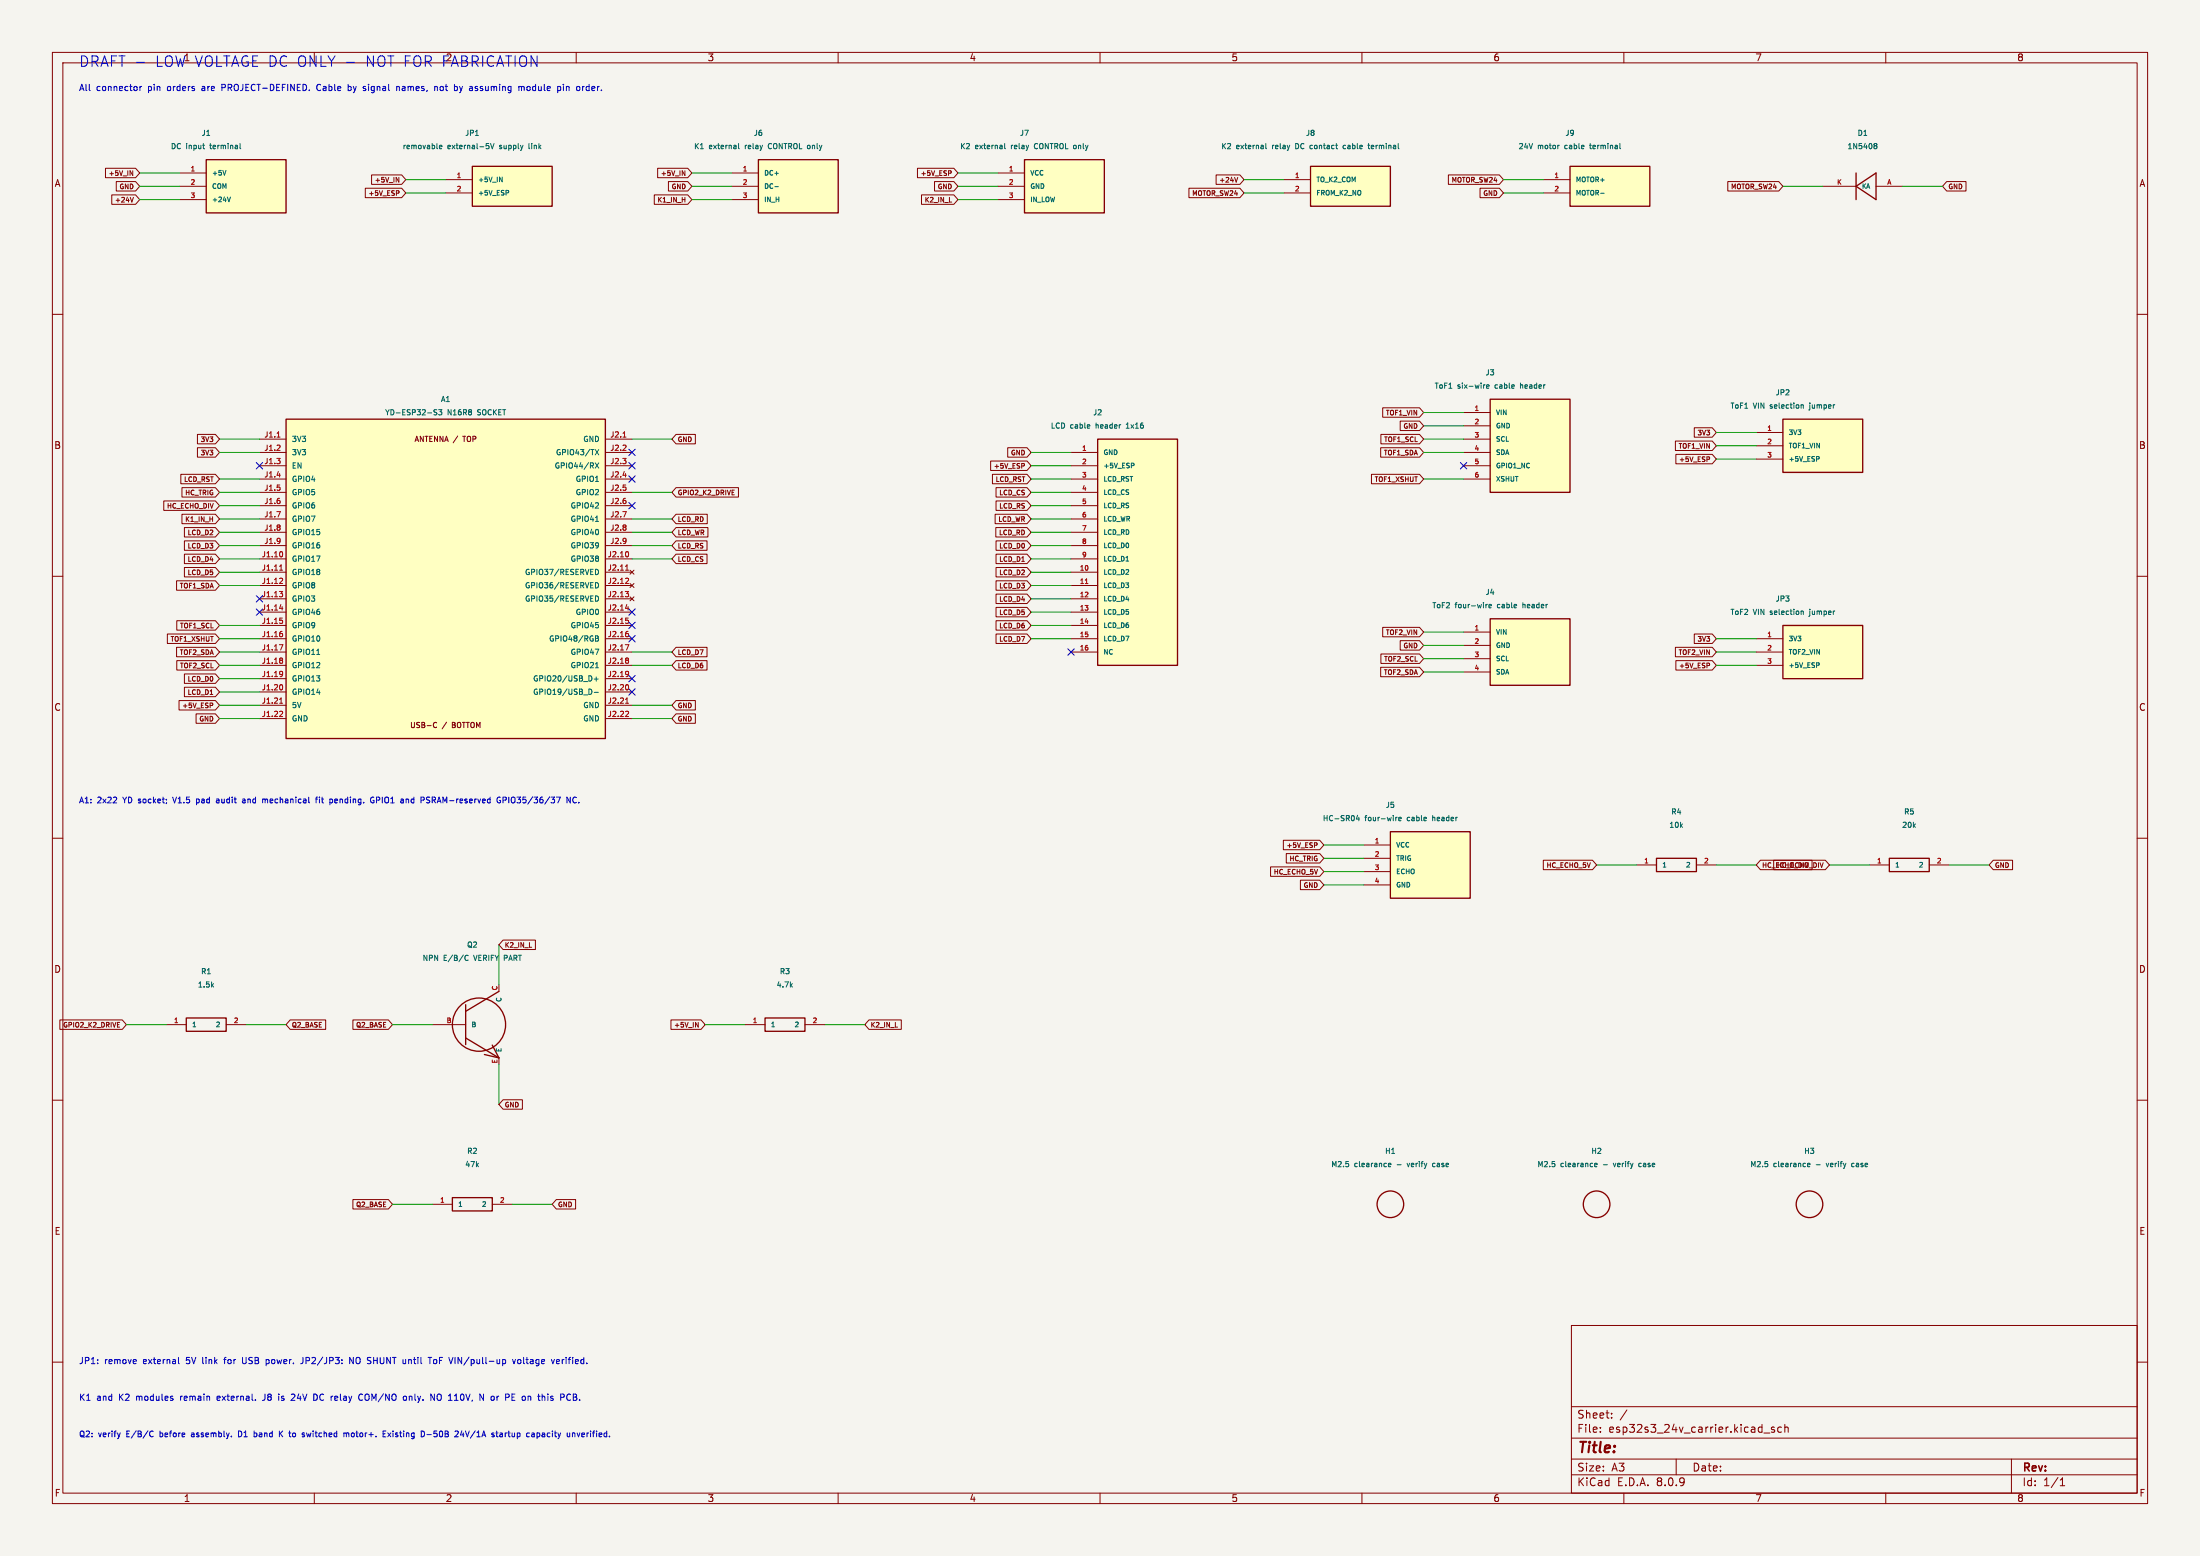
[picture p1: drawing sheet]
<svg xmlns="http://www.w3.org/2000/svg" width="420mm" height="297mm" viewBox="0 0 420 297" stroke-linecap="round" stroke-linejoin="round" font-family="sans-serif">
<path d="M0 0h420v297h-420z" fill="#f5f4ef" stroke="#f5f4ef" stroke-width=".19"/>
<g fill="none" stroke="#840000" stroke-width=".19">
<path d="M10 10h400v277h-400zM12 12h396v273h-396zM110 10v2M160 10v2M210 10v2M260 10v2M310 10v2M360 10v2M10 60h2M408 60h2M10 110h2M408 110h2"/>
<path d="M10 160h2M408 160h2M10 210h2M408 210h2M300 253h108v32h-108zM10 260h2M300 278.5h108M300 274.5h108M300 268.5h108M305.5 273.2v.2M305.5 272.5v.1M307.7 270.5v.2"/>
<path d="M307.7 269.8v.1M310.6 269.1l-1.3 1.9M320 278.5v3M336.7 273.5h1.2M338.7 272.5l-.3-.1-.2 .2v.2l.5 .2v.3h-.5M340.1 272.5l-.4-.1-.3 .3 .1 .6h.6M340.7 272.5l.2-.1 .4 .1 .1 .9M340.7 271.9v1.5M384 278.5v6.5M408 260h2M60 285v2M110 285v2"/>
<path d="M160 285v2M210 285v2M260 285v2M300 281.5h108M310 285v2M360 285v2M393.3 283.6h.9M393.3 282.5l.4-.4v1.5"/>
</g>
<path d="M39.4 30.5h15.2v10.1h-15.2z" fill="#ffffc2"/>
<g fill="none" stroke="#840000" stroke-width=".25">
<path d="M39.4 30.5h15.2v10.1h-15.2zM354.3 33v5.1M354.3 35.6l3.8-2.6v5.1zM35.6 194.3h7.6v2.6h-7.6zM88.9 191.8v7.6M88.9 198.1l6.3 3.8M94 199.5l1.2 2.4M95.2 189.2l-6.3 3.8M92.5 201.3l2.7 .6M86.4 228.6h7.6v2.5h-7.6z"/>
<circle cx="91.4" cy="195.6" r="5.1"/>
</g>
<path d="M34.3 33h5.1M34.3 35.6h5.1M34.3 38.1h5.1M348 35.6h6.3M358.1 35.6h5.1M31.7 195.6h3.9M43.2 195.6h3.8M82.5 195.6h6.4M95.2 201.9v1.3M82.5 229.9h3.9M94 229.9h3.8" fill="none" stroke="#840000" stroke-width=".19"/>
<g fill="none" stroke="#006464" stroke-width=".19">
<path d="M38.7 27.7h.4M39 28.4h.1M43.1 32.5l-.3 .9M44 37.6l-.3 .9M45.8 27.4v.9l.2 .1M357.8 27.8h.1M357.8 27.4l.5 .1v.1l-.2 .2M357.9 27.8h.2M357.9 27.8l-.1 .1M358.1 27.8l.2 .2v.3h-.5M40.5 188l.3 .4M40.8 187.7l-.4 .4"/>
<path d="M88.7 182.9l.2 .4 .5-.1M89.4 182.4h-.5l-.2 .4"/>
</g>
<path d="M299.7 31.8h15.3v7.6h-15.3z" fill="#ffffc2"/>
<path d="M299.7 31.8h15.3v7.6h-15.3z" fill="none" stroke="#840000" stroke-width=".25"/>
<path d="M294.6 34.3h5.1M294.6 36.8h5.1" fill="none" stroke="#840000" stroke-width=".19"/>
<path d="M297.6 27.7h.1M303.4 27.7h.4M305.6 36.9h.6M309.3 28.3l.1 .1" fill="none" stroke="#006464" stroke-width=".19"/>
<path d="M340.4 119.4h15.2v10.1h-15.2z" fill="#ffffc2"/>
<path d="M340.4 119.4h15.2v10.1h-15.2z" fill="none" stroke="#840000" stroke-width=".25"/>
<path d="M335.3 121.9h5.1M335.3 124.5h5.1M335.3 127h5.1" fill="none" stroke="#840000" stroke-width=".19"/>
<path d="M344 116.6l.3 .2v.5M345.5 117.6h-.2M347.2 126.6v.3" fill="none" stroke="#006464" stroke-width=".19"/>
<path d="M340.4 80h15.2v10.2h-15.2z" fill="#ffffc2"/>
<path d="M340.4 80h15.2v10.2h-15.2z" fill="none" stroke="#840000" stroke-width=".25"/>
<path d="M335.3 82.6h5.1M335.3 85.1h5.1M335.3 87.6h5.1" fill="none" stroke="#840000" stroke-width=".19"/>
<path d="M344 77.3l.3 .1v.5M345.5 78.2l-.2 .1M347.2 87.2v.4" fill="none" stroke="#006464" stroke-width=".19"/>
<path d="M284.5 118.1h15.2v12.7h-15.2z" fill="#ffffc2"/>
<path d="M284.5 118.1h15.2v12.7h-15.2zM360.7 163.8h7.6v2.6h-7.6z" fill="none" stroke="#840000" stroke-width=".25"/>
<path d="M279.4 120.7h5.1M279.4 123.2h5.1M279.4 125.7h5.1M279.4 128.3h5.1M356.9 165.1h3.8M368.3 165.1h3.8" fill="none" stroke="#840000" stroke-width=".19"/>
<path d="M283.7 115.4v.6M284 115.4l-.3 .1M284.2 115.7l.5-.1v-.2h-.3l-.2 .1 .1 .5h.4M290.7 115v1M290.8 115.4l-.1 .1" fill="none" stroke="#006464" stroke-width=".19"/>
<path d="M90.2 31.8h15.2v7.6h-15.2z" fill="#ffffc2"/>
<path d="M90.2 31.8h15.2v7.6h-15.2z" fill="none" stroke="#840000" stroke-width=".25"/>
<path d="M85.1 34.3h5.1M85.1 36.8h5.1" fill="none" stroke="#840000" stroke-width=".19"/>
<path d="M83.9 28.1l.5-.1-.1-.2-.3-.1-.1 .2v.4h.4M90.8 25.9h.5M92.8 27.4h.5M92.9 27.8h.3l.2 .2-.1 .3-.4 .1M93.6 27.4l.4 1 .3-1M95.4 33.8l.5 .9v-.9M97 36.4v.4M101 27.4v.9" fill="none" stroke="#006464" stroke-width=".19"/>
<path d="M284.5 76.2h15.2v17.8h-15.2z" fill="#ffffc2"/>
<path d="M284.5 76.2h15.2v17.8h-15.2z" fill="none" stroke="#840000" stroke-width=".25"/>
<path d="M279.4 78.7h5.1M279.4 81.3h5.1M279.4 83.8h5.1M279.4 86.4h5.1M279.4 88.9h5.1M279.4 91.4h5.1" fill="none" stroke="#840000" stroke-width=".19"/>
<path d="M283.5 73.4l-.2 .1M283.8 73.8l.5-.1-.1-.2-.3-.1-.1 .2v.5h.4M290.3 73.1v1M290.3 73.5h.1" fill="none" stroke="#006464" stroke-width=".19"/>
<path d="M250.2 31.8h15.2v7.6h-15.2z" fill="#ffffc2"/>
<path d="M250.2 31.8h15.2v7.6h-15.2z" fill="none" stroke="#840000" stroke-width=".25"/>
<path d="M245.1 34.3h5.1M245.1 36.8h5.1" fill="none" stroke="#840000" stroke-width=".19"/>
<path d="M241.6 27.4v.9l.2 .1M247.6 27.4h-.2v1h.2M250.2 28.3l.3 .1M250.5 27.7l-.3 .1M256.9 27.8l-.3-.1-.2 .2 .1 .4h.4M261.1 27.7h.4M261.3 27.4v.9l.2 .1M262.1 27.7l-.3 .2v.4l.3 .1M262.3 28l-.5 .1" fill="none" stroke="#006464" stroke-width=".19"/>
<path d="M54.6 80h61v61h-61z" fill="#ffffc2"/>
<path d="M54.6 80h61v61h-61z" fill="none" stroke="#840000" stroke-width=".25"/>
<g fill="none" stroke="#840000" stroke-width=".19">
<path d="M49.5 83.8h5.1M49.5 86.4h5.1M49.5 88.9h5.1M49.5 91.4h5.1M49.5 94h5.1M49.5 96.5h5.1M49.5 99.1h5.1M115.6 83.8h5M115.6 86.4h5M115.6 88.9h5M115.6 91.4h5M115.6 94h5"/>
<path d="M115.6 96.5h5M115.6 99.1h5M49.5 106.7h5.1M49.5 109.2h5.1M49.5 111.8h5.1M49.5 114.3h5.1M49.5 116.8h5.1M49.5 119.4h5.1M49.5 101.6h5.1M49.5 104.1h5.1M115.6 106.7h5M115.6 109.2h5"/>
<path d="M115.6 111.8h5M115.6 114.3h5M115.6 116.8h5M115.6 119.4h5M115.6 101.6h5M115.6 104.1h5M120.3 108.8l.7 .8M120.3 111.4l.7 .7M120.3 113.9l.7 .8M121 108.8l-.7 .8M121 111.4l-.7 .7M121 113.9l-.7 .8"/>
<path d="M49.5 121.9h5.1M49.5 124.5h5.1M49.5 127h5.1M49.5 129.5h5.1M49.5 132.1h5.1M49.5 134.6h5.1M49.5 137.2h5.1M82.9 137.9l.5 .1M83.4 138.8h-.5M115.6 121.9h5M115.6 124.5h5M115.6 127h5"/>
<path d="M115.6 129.5h5M115.6 132.1h5M115.6 134.6h5M115.6 137.2h5"/>
</g>
<g fill="none" stroke="#a90000" stroke-width=".19">
<path d="M52.8 86h.7M52.8 87.5h.7l-.4 .4M52.8 97.7h.7l-.4 1M52.9 83.4h.6M52.9 90.7h.6M53.4 85.1v.3M53.4 88v.4M53.4 93.1v.4M53.4 95.6v.4M118.9 86h.6M118.9 87.5h.6l-.3 .4M118.9 97.7h.7l-.5 1"/>
<path d="M118.9 83.4h.6M118.9 90.7h.7M119.5 85.1v.3M119.5 88v.4M119.5 93.1v.4M119.5 95.6v.4M53.3 112.9h.7l-.4 .4M53.4 108.8h.6M53.4 116.1h.6M53.4 118h.5M53.4 100.3v.2M53.4 100.7v.4"/>
<path d="M53.4 102.8v.7M53.5 108.1l.2-.3v1M53.5 103.2l-.1 .1M53.5 110.4h.4l.1 .2-.7 .8h.7M53.5 118.4h.3l.2 .2-.1 .3-.4 .1M53.7 105.3a.64 .64 0 0 1 0 1M53.8 113.3l.2 .2v.2l-.2 .2M53.9 115.8v.7M119.4 112.9h.6l-.3 .4M119.4 108.8h.6M119.4 116.1h.6M119.5 118h.4"/>
<path d="M119.5 100.3v.2M119.5 100.7v.4M119.5 102.8v.7M119.5 108.1l.2-.3v1M119.5 103.2v.1M119.6 110.4h.3l.1 .2-.6 .8h.6M119.6 118.4h.2l.2 .2-.1 .3-.3 .1M119.8 105.3a.64 .64 0 0 1 0 1M119.8 113.3l.2 .2v.2l-.2 .2M119.9 115.8v.7M53.3 123.1h.7l-.4 1M53.4 134.2h.6"/>
<path d="M53.5 133.5l.2-.3v1M53.5 135.8h.4l.1 .2-.7 .8h.7M53.6 128.1l.4 .2-.1 .6-.2 .3M53.7 120.5h.2M53.7 130.7a.64 .64 0 0 1 0 1M53.8 120.9l.2 .2v.2l-.2 .2M53.8 125.6l.2 .2-.2 .2 .2 .4-.2 .2M54 128.6l-.4 .2M119.4 123.1h.6l-.4 1M119.4 134.2h.6M119.5 133.5l.2-.3v1M119.6 135.8h.3l.1 .2-.6 .8h.6"/>
<path d="M119.6 128.1l.4 .2-.1 .6-.2 .3M119.7 120.5h.2M119.8 130.7a.64 .64 0 0 1 0 1M119.8 120.9l.2 .2v.2l-.2 .2M119.8 125.6l.2 .2-.2 .2 .2 .4-.2 .2M120 128.6l-.4 .2"/>
</g>
<g fill="none" stroke="#006464" stroke-width=".19">
<path d="M83.4 78.2l-.5 .1a.42 .42 0 0 0 .5 .5l-.1 .3h-.5M83.7 78.2h.7l-.4 .4 .3 .1v.4h-.6M113.6 85.8l.7 1M113.6 88.3l.7 1.1M113.7 99.5h.6M114.3 85.8l-.7 1M114.3 88.3l-.7 1.1M113.7 108.7a.51 .51 0 0 1 .6 .5 .51 .51 0 0 1-.6 .5M113.7 111.2a.51 .51 0 0 1 .6 .5 .51 .51 0 0 1-.6 .5M113.7 113.7a.51 .51 0 0 1 .6 .6 .51 .51 0 0 1-.6 .5M60.5 124.9h.5M112.7 131.5a.55 .55 0 0 1 .3 .5 .55 .55 0 0 1-.3 .5"/>
<path d="M113.4 129.6h.8M113.4 132.2h.8M113.7 121.4l.5 .1v.2l-.2 .1M113.7 121.8h.3M113.7 127.5h.6M113.8 129.2v.8M114 121.8l.3 .2-.1 .3-.5 .1"/>
</g>
<path d="M195.6 30.5h15.2v10.1h-15.2z" fill="#ffffc2"/>
<path d="M195.6 30.5h15.2v10.1h-15.2z" fill="none" stroke="#840000" stroke-width=".25"/>
<path d="M190.5 33h5.1M190.5 35.6h5.1M190.5 38.1h5.1" fill="none" stroke="#840000" stroke-width=".19"/>
<path d="M191.8 27.4v.9l.1 .1M197.5 27.6v.6" fill="none" stroke="#006464" stroke-width=".19"/>
<path d="M144.8 30.5h15.2v10.1h-15.2z" fill="#ffffc2"/>
<path d="M144.8 30.5h15.2v10.1h-15.2z" fill="none" stroke="#840000" stroke-width=".25"/>
<path d="M139.7 33h5.1M139.7 35.6h5.1M139.7 38.1h5.1" fill="none" stroke="#840000" stroke-width=".19"/>
<path d="M141 27.4v.9l.1 .1M146.7 27.6v.6M147.9 35.6h.7" fill="none" stroke="#006464" stroke-width=".19"/>
<path d="M209.5 83.8h15.3v43.2h-15.3z" fill="#ffffc2"/>
<g fill="none" stroke="#840000" stroke-width=".25">
<path d="M209.5 83.8h15.3v43.2h-15.3z"/>
<circle cx="304.8" cy="229.9" r="2.54"/>
<circle cx="345.4" cy="229.9" r="2.54"/>
</g>
<g fill="none" stroke="#840000" stroke-width=".19">
<path d="M204.5 86.4h5M204.5 88.9h5M204.5 91.4h5M204.5 94h5M204.5 96.5h5M204.5 99.1h5M204.5 109.2h5M204.5 111.8h5M204.5 114.3h5M204.5 116.8h5M204.5 119.4h5M204.5 101.6h5"/>
<path d="M204.5 104.1h5M204.5 106.7h5M204.5 121.9h5M204.5 124.5h5"/>
</g>
<path d="M207.2 111.4h.5" fill="none" stroke="#a90000" stroke-width=".19"/>
<path d="M215 81.7h.6M215.2 80.9l-.2 .1M216.4 88.5v.3M304.4 222.4l.5-.1-.1-.2-.2-.1-.2 .2 .1 .5h.3M308 222l.2 .7M313.2 222l-.4 .2 .1 .4 .3 .1M345.1 222.4l.4-.1v-.2l-.3-.1-.1 .2v.5h.4M348.6 222l.3 .7M353.9 222l-.4 .2v.4l.4 .1" fill="none" stroke="#006464" stroke-width=".19"/>
<path d="M265.4 158.8h15.3v12.7h-15.3z" fill="#ffffc2"/>
<g fill="none" stroke="#840000" stroke-width=".25">
<path d="M265.4 158.8h15.3v12.7h-15.3zM316.2 163.8h7.6v2.6h-7.6zM146 194.3h7.7v2.6h-7.7z"/>
<circle cx="265.4" cy="229.9" r="2.54"/>
</g>
<g fill="none" stroke="#840000" stroke-width=".19">
<path d="M20.1 32.1h5.8l.8 .9-.8 .9h-5.8zM21.3 37.2h4.6l.8 .9-.8 .9h-4.6zM22.2 34.7h3.7l.8 .9-.8 .9h-3.7zM24.8 32.6l.5 .9v-.9M24.9 37.7l.3 .9 .3-.9M69.7 35.9h7l.8 .9-.8 .9h-7zM70.9 33.4h5.8l.8 .9-.8 .9h-5.8zM75.6 33.9l.5 .9v-.9M76 36.4l.2 .2-.2 .3M124.9 37.2h6.4l.8 .9-.8 .9h-6.4zM125.5 32.1h5.8l.8 .9-.8 .9h-5.8zM127.6 34.7h3.7l.8 .9-.8 .9h-3.7z"/>
<path d="M130.2 32.6l.6 .9v-.9M175.1 32.1h7l.8 .9-.8 .9h-7zM175.9 37.2h6.2l.8 .9-.8 .9h-6.2zM178.4 34.7h3.7l.8 .9-.8 .9h-3.7zM181.3 38.6h.4M181.4 32.6l.2 .2-.2 .3M227 35.9h9.7l.8 .9-.8 .9h-9.7zM232.2 33.4h4.5l.8 .9-.8 .9h-4.5zM235.7 33.9l.3 .9 .3-.9M276.5 33.4h9.7l.8 .9-.8 .9h-9.7zM282.5 35.9h3.7l.8 .9-.8 .9h-3.7zM329.8 34.7h9.8l.8 .9-.8 .9h-9.8z"/>
<path d="M371.6 34.7h3.7v1.8h-3.7l-.8-.9zM264 77.8h7l.8 .9-.8 .9h-7zM31.3 95.6h9.8l.8 .9-.8 .9h-9.8zM34.5 90.5h6.6l.8 .9-.8 .9h-6.6zM34.7 98.2h6.4l.8 .9-.8 .9h-6.4zM34.7 93.1h6.4l.8 .9-.8 .9h-6.4zM37.7 85.5h3.4l.8 .9-.8 .9h-3.4zM37.7 82.9h3.4l.8 .9-.8 .9h-3.4zM129.1 98.2h5.9v1.8h-5.9l-.8-.9zM129.1 93.1h11.9v1.8h-11.9l-.8-.9zM129.1 82.9h3.6v1.8h-3.6l-.8-.9zM189.1 88h7l.7 .9-.7 .9h-7z"/>
<path d="M189.5 90.5h6.6l.7 .9-.7 .9h-6.6zM190 98.2h6.1l.7 .9-.7 .9h-6.1zM190.1 93.1h6l.7 .9-.7 .9h-6zM190.1 95.6h6l.7 .9-.7 .9h-6zM192.4 85.5h3.7l.7 .9-.7 .9h-3.7zM195.4 88.5l.2 .1-.2 .3M261.8 90.5h9.2l.8 .9-.8 .9h-9.2zM263.6 85.5h7.4l.8 .9-.8 .9h-7.4zM263.6 82.9h7.4l.8 .9-.8 .9h-7.4zM267.3 80.4h3.7l.8 .9-.8 .9h-3.7zM319.8 84.2h7.1l.8 .9-.8 .9h-7.1zM319.9 86.7h7l.8 .9-.8 .9h-7z"/>
<path d="M323.4 81.6h3.5l.8 1-.8 .9h-3.5zM326.2 87.2l.2 .2-.2 .3M33.7 110.9h7.4l.8 .9-.8 .9h-7.4zM33.7 118.5h7.4l.8 .9-.8 .9h-7.4zM35.2 108.3h5.9l.8 .9-.8 .9h-5.9zM35.2 105.8h5.9l.8 .9-.8 .9h-5.9zM35.2 103.2h5.9l.8 .9-.8 .9h-5.9zM35.2 100.7h5.9l.8 .9-.8 .9h-5.9zM129.1 105.8h5.9v1.8h-5.9l-.8-.9zM129.1 103.2h5.9v1.8h-5.9l-.8-.9zM129.1 100.7h6v1.8h-6l-.8-.9zM190.1 100.7h6l.7 .9-.7 .9h-6z"/>
<path d="M190.1 115.9h6l.7 .9-.7 .9h-6zM190.1 105.8h6l.7 .9-.7 .9h-6zM190.1 108.3h6l.7 .9-.7 .9h-6zM190.1 110.9h6l.7 .9-.7 .9h-6zM190.1 113.4h6l.7 .9-.7 .9h-6zM190.1 118.5h6l.7 .9-.7 .9h-6zM190.1 103.2h6l.7 .9-.7 .9h-6zM264 119.7h7l.8 1-.8 .9h-7zM31.9 121h9.2l.8 .9-.8 .9h-9.2zM33.7 123.6h7.4l.8 .9-.8 .9h-7.4zM33.7 126.1h7.4l.8 .9-.8 .9h-7.4zM34.2 133.7h6.9l.8 .9-.8 .9h-6.9z"/>
<path d="M35.2 128.6h5.9l.8 .9-.8 .9h-5.9zM35.2 131.2h5.9l.8 .9-.8 .9h-5.9zM37.4 136.3h3.7l.8 .9-.8 .9h-3.7zM40.5 134.2l.1 .2-.1 .3M129.1 136.3h3.6v1.8h-3.6l-.8-.9zM129.1 133.7h3.6v1.8h-3.6l-.8-.9zM129.1 126.1h5.9v1.8h-5.9l-.8-.9zM129.1 123.6h5.9v1.8h-5.9l-.8-.9zM190.1 121h6l.7 .9-.7 .9h-6zM263.6 127.4h7.4l.8 .9-.8 .9h-7.4zM263.6 124.8h7.4l.8 .9-.8 .9h-7.4zM267.3 122.3h3.7l.8 .9-.8 .9h-3.7z"/>
<path d="M319.8 123.6h7.1l.8 .9-.8 .9h-7.1zM319.9 126.1h7l.8 .9-.8 .9h-7zM323.4 121h3.5l.8 .9-.8 .9h-3.5zM326.2 126.6l.2 .1-.2 .3M96 179.4h6.2v1.8h-6.2l-.8-.9zM242.6 165.5h9.3l.8 .9-.8 .9h-9.3zM245 160.4h6.9l.8 .9-.8 .9h-6.9zM245.6 162.9h6.3l.8 .9-.8 .9h-6.3zM248.3 168h3.6l.8 .9-.8 .9h-3.6zM251.3 160.9l.1 .1-.1 .3M260.3 161.3h5.1M260.3 163.8h5.1"/>
<path d="M260.3 166.4h5.1M260.3 168.9h5.1M294.6 164.2h9.4l.8 .9-.8 .9h-9.4zM312.4 165.1h3.8M323.8 165.1h3.9M336.1 164.2h9.8v1.8h-9.8l-.8-.9zM338.6 164.2h9.9l.7 .9-.7 .9h-9.9zM345.4 165.7h.6M346.3 164.7a.45 .45 0 0 1 .5 .4 .45 .45 0 0 1-.5 .5zM347.2 164.7v.9M347.5 164.7l.3 .9 .3-.9M380.5 164.2h3.7v1.8h-3.7l-.8-.9z"/>
<path d="M11.4 194.7h11.9l.8 .9-.8 .9h-11.9zM22.4 196.1h.4M22.4 195.2h.4M55.4 194.7h6.8v1.8h-6.8l-.8-.9zM67.4 194.7h6.7l.8 .9-.8 .9h-6.7zM128.1 194.7h5.7l.8 .9-.8 .9h-5.7zM132.8 195.2l.5 .9v-.9M142.2 195.6h3.8M153.7 195.6h3.8M165.9 194.7h6.2v1.8h-6.2l-.8-.9zM96 209.9h3.7v1.8h-3.7l-.8-.9zM67.4 229h6.7l.8 .9-.8 .9h-6.7z"/>
<path d="M106.2 229h3.7v1.8h-3.7l-.8-.9z"/>
</g>
<path d="M259.2 155.6l-.3 .7h.6M259.4 156v.7M266.5 156v.7M266.7 156l-.2 .2M267 156.3l.5-.1v-.2h-.3l-.2 .1 .1 .5h.4M273.5 155.7v1M273.5 156v.1M151 188l.3 .4M151.3 187.7l-.4 .4M265 222.4l.5-.1v-.2l-.3-.1-.2 .2 .1 .5h.4M268.6 222l.3 .7M273.9 222l-.4 .2v.4l.4 .1" fill="none" stroke="#006464" stroke-width=".19"/>
<g fill="none" stroke="#0000c2" stroke-width=".19">
<path d="M26.1 11.9h1.5M26.7 16.5v.8M27 16.5l-.3 .2M38.6 16.9v.3M42.4 16.7h.4M42.8 16.1h-.4v1.2M61 16.1a.61 .61 0 0 0-.5 .6 .61 .61 0 0 0 .5 .6M66.5 16.6l.3-.1 .2 .2-.1 .5h-.4M66.5 16.1v1.2M75.7 16.6h.5v.7M75.7 16.5v.8M76.9 16.5l-.1 .1"/>
<path d="M76.9 16.8l-.1 .2 .1 .3M83.2 16.5l.3 .2v.6M84.4 16.5l-.4 .2 .1 .5 .3 .1M87.7 16.5l.3 .8M88 17.3l-.3 .4M88.3 16.5l-.3 .8M91 16.9l.2 .2-.2 .2M91 16.5l.2 .1M99.5 16.6l.1 .1M99.6 16.7l.1-.2 .3 .1 .1 .7M99.6 16.7v.6M101.1 16.6l-.3-.1-.2 .2 .1 .5h.4"/>
<path d="M107.6 16.1v.1M107.6 16.5v.8M108.1 16.6l.4-.1 .1 .2M108.1 16.5v.8M112.5 16.6l-.4-.1-.2 .2 .1 .5h.5M112.5 16.1v1.2M33 152.2l.3 1.1M37.5 152.5v1.1M37.5 152.6h.4M37.5 153.2h.4M41.3 152.6h.5v.7M41.3 153.2h.5"/>
<path d="M41.8 152.8l-.5 .1M46.3 152.6h.4l.1 .7M46.8 152.8l-.5 .2 .1 .3 .4-.1M50.6 152.7l.2-.2 .2 .1 .1 .7M60.2 152.5h.4M60.6 152.2l-.2 .1v1M61 152.2v.1M61 152.5v.8M61.4 152.5h.4M61.5 152.2v.9l.2 .2M63.9 152.9l.5-.1v-.2l-.3-.1-.2 .2 .1 .5h.4M71.2 152.8h.2v.3l-.2 .2"/>
<path d="M71.3 152.2h.1M71.9 152.7h.5l.1-.4-.6-.1v1.1M77.9 152.5l.1 .2v.6M78.6 152.6l-.1 .1 .1 .5M81.9 152.2h.1M82 152.8v.3M82.5 152.7h.4M82.9 152.2h-.4v1.1M95.3 152.8h.3v.3l-.3 .2M95.4 152.2h.1M96 152.7h.6v-.4l-.6-.1v1.1M97.1 152.2v1.1"/>
<path d="M108.9 152.2v1.1l-.7-1.1v1.1M110 152.3a.49 .49 0 0 0-.7 .4 .49 .49 0 0 0 .7 .4M110.5 153.1v.2M34.1 259.1v1l.1 .2M38.7 259.1l.1 1.1M42.7 259.5h.5M43 259.1l-.1 .2v1M46.3 259.1l.1 1.1h.5M51.2 259.5l.2 .2v.4l-.2 .2M57.8 259.1v1l-.4 .2M67.4 259.1v1.2l-.6-1.2v1.2M78.2 259.5l.3 .1"/>
<path d="M82.9 259.6l.3-.1 .2 .2v.4l-.2 .2-.4-.2zM87.4 259.1l.7 1.2M97.8 259.5l.3 .8 .3-.8M98.9 259.6l.3-.1 .2 .2v.4l-.2 .2-.4-.2zM100 259.1v1l.1 .2M106.4 259.5l.4 .1v.2l-.6 .1M107.3 259.5v.8M107.7 259.5l-.4 .2M28.8 273.2l.4 .1M29.2 274.1l-.4 .1M34.5 266.5v.8M34.5 266.6v.1"/>
<path d="M36.9 273.5l-.3 .1M36.9 273.8l-.4 .2 .1 .2 .3 .1M41.8 266.5l-.4 .2 .1 .5 .3 .1M42 266.8l-.6 .1M46 273.2h-.5v1.1l.5-.1M48.5 273.6l.3-.1 .2 .2-.1 .5h-.4M50.6 266.1l-.1 1-.4 .2M53.5 273.6l.5 .7M53.7 267.2l.4 .1M53.9 266.5l-.2 .2 .2 .2M54 273.2l-.7 .6M56.1 273.5l.2 .1"/>
<path d="M56.1 266.1l.2 .2-.1 .3-.6 .7h.7M56.3 274.2l-.2 .1M58.5 273.5l.2 .8 .2-.6 .3 .6M60.5 266.4v.6M65.8 273.5l.3 .2M66.1 273.7l.2-.2 .2 .1 .1 .7M66.1 273.7v.6M67.3 273.5l-.2 .2v.3l.2 .3M69.2 266.2h.1M69.2 267.2h.1M70.2 266.1a.4 .4 0 0 0-.5 .4v.4a.4 .4 0 0 0 .5 .4M73.1 274.3h.6"/>
<path d="M73.1 273.2h.6M73.1 273.7h.4M74 273.5l.6 .8M74.6 273.5l-.6 .8M75 273.2v.1M78.1 266.6h.5v.7M78.1 266.5v.8M81.5 273.8h.9M84.2 266.5a.4 .4 0 0 0-.4-.4 .4 .4 0 0 0-.4 .4v.4a.4 .4 0 0 0 .4 .4 .4 .4 0 0 0 .4-.4M88.2 273.1l-.3 .8h.7M88.4 273.5v.8M88.9 273.2l.3 1.1"/>
<path d="M94.1 266.5l-.4 .2 .1 .5 .3 .1M95.5 273.6h.4v.7M95.9 273.8l-.5 .2 .2 .3 .3-.1M102.5 273.6l.3-.1 .2 .2-.1 .5h-.4M102.5 273.5v1.1M102.6 266.5h.5M105.6 267v.2M106.8 260.2l-.4 .1M109.4 266.1l.6 .1 .1 .2-.3 .3M109.4 266.7h.4M109.8 266.7l.3 .2v.3l-.7 .1M110.2 273.5l.2 .8 .3-.8"/>
<path d="M110.6 267.2v.1M111.4 273.5l-.3 .2v.5l.3 .1M111.6 273.8l-.5 .1"/>
</g>
<g fill="none" stroke="#009600" stroke-width=".19">
<path d="M26.7 33h7.6M26.7 38.1h7.6M26.7 35.6h7.6M77.5 34.3h7.6M77.5 36.8h7.6M132.1 33h7.6M132.1 38.1h7.6M132.1 35.6h7.6M182.9 33h7.6M182.9 38.1h7.6M182.9 35.6h7.6M237.5 34.3h7.6"/>
<path d="M237.5 36.8h7.6M287 34.3h7.6M287 36.8h7.6M340.4 35.6h7.6M363.2 35.6h7.6M271.8 78.7h7.6M41.9 99.1h7.6M41.9 96.5h7.6M41.9 83.8h7.6M41.9 94h7.6M41.9 91.4h7.6M41.9 86.4h7.6"/>
<path d="M120.6 99.1h7.7M120.6 83.8h7.7M120.6 94h7.7M196.8 99.1h7.7M196.8 96.5h7.7M196.8 94h7.7M196.8 91.4h7.7M196.8 88.9h7.7M196.8 86.4h7.7M271.8 83.8h7.6M271.8 91.4h7.6M271.8 86.4h7.6"/>
<path d="M271.8 81.3h7.6M327.7 87.6h7.6M327.7 85.1h7.6M327.7 82.6h7.6M41.9 106.7h7.6M41.9 101.6h7.6M41.9 109.2h7.6M41.9 111.8h7.6M41.9 119.4h7.6M41.9 104.1h7.6M120.6 106.7h7.7M120.6 101.6h7.7"/>
<path d="M120.6 104.1h7.7M196.8 106.7h7.7M196.8 101.6h7.7M196.8 109.2h7.7M196.8 111.8h7.7M196.8 119.4h7.7M196.8 104.1h7.7M196.8 116.8h7.7M196.8 114.3h7.7M41.9 129.5h7.6M41.9 132.1h7.6M41.9 127h7.6"/>
<path d="M41.9 134.6h7.6M41.9 137.2h7.6M41.9 121.9h7.6M41.9 124.5h7.6M120.6 127h7.7M120.6 134.6h7.7M120.6 137.2h7.7M120.6 124.5h7.7M196.8 121.9h7.7M271.8 128.3h7.6M271.8 125.7h7.6M271.8 123.2h7.6"/>
<path d="M271.8 120.7h7.6M327.7 127h7.6M327.7 121.9h7.6M327.7 124.5h7.6M252.7 163.8h7.6M252.7 168.9h7.6M252.7 166.4h7.6M252.7 161.3h7.6M304.8 165.1h7.6M327.7 165.1h7.6M349.2 165.1h7.7M372.1 165.1h7.6"/>
<path d="M24.1 195.6h7.6M47 195.6h7.6M74.9 195.6h7.6M95.2 180.3v7.7M134.6 195.6h7.6M157.5 195.6h7.6M95.2 203.2v7.6M74.9 229.9h7.6M97.8 229.9h7.6"/>
</g>
<g fill="none" stroke="#000084" stroke-width=".19">
<path d="M48.9 88.3l1.2 1.2M50.1 88.3l-1.2 1.2M120 90.8l1.3 1.2M120 88.3l1.3 1.2M120 85.8l1.3 1.2M120 95.9l1.3 1.2M121.3 90.8l-1.3 1.2M121.3 88.3l-1.3 1.2M121.3 85.8l-1.3 1.2M121.3 95.9l-1.3 1.2M278.8 88.3l1.2 1.2M280 88.3l-1.2 1.2"/>
<path d="M48.9 116.2l1.2 1.2M48.9 113.7l1.2 1.2M50.1 116.2l-1.2 1.2M50.1 113.7l-1.2 1.2M120 116.2l1.3 1.2M120 118.8l1.3 1.2M121.3 116.2l-1.3 1.2M121.3 118.8l-1.3 1.2M120 128.9l1.3 1.2M120 121.3l1.3 1.2M120 131.5l1.3 1.2M121.3 128.9l-1.3 1.2"/>
<path d="M121.3 121.3l-1.3 1.2M121.3 131.5l-1.3 1.2M203.9 123.9l1.2 1.2M205.1 123.9l-1.2 1.2"/>
</g>
<g font-size="2.8" fill="#0000c2">
<text x="15" y="13">DRAFT -</text>
<text x="29.6" y="13">LOW VOLTAGE DC ONLY -</text>
<text x="70" y="13">NOT FOR FABRICATION</text>
</g>
<text font-size="2.8" fill="#840000" x="301" y="277.9">Title:</text>
<g font-size="2.1" fill="#840000">
<text x="301" y="273.7">File:</text>
<text x="301" y="271">Sheet:</text>
<text x="307.1" y="273.7">esp32s3_24v_carrier.kicad_sch</text>
<text x="301" y="281.1">Size:</text>
<text x="307.6" y="281.1">A3</text>
<text x="323" y="281.1">Date:</text>
<text x="386" y="281.3">Rev:</text>
<text x="301" y="283.9">KiCad</text>
<text x="308.7" y="283.9">E.D.A.</text>
<text x="316.3" y="283.9">8.0.9</text>
<text x="386" y="283.9">Id:</text>
<text x="390.1" y="283.9">1/1</text>
</g>
<g font-size="1.8" fill="#840000">
<text x="35" y="11.9">1</text>
<text x="135" y="11.9">3</text>
<text x="185" y="11.9">4</text>
<text x="235" y="11.9">5</text>
<text x="285" y="11.9">6</text>
<text x="335" y="11.9">7</text>
<text x="385" y="11.9">8</text>
<text x="10.3" y="35.9">A</text>
<text x="408.3" y="35.9">A</text>
<text x="10.3" y="85.9">B</text>
<text x="408.2" y="85.9">B</text>
<text x="10.3" y="135.9">C</text>
<text x="408.2" y="135.9">C</text>
<text x="10.3" y="185.9">D</text>
<text x="408.2" y="185.9">D</text>
<text x="10.3" y="235.9">E</text>
<text x="408.3" y="235.9">E</text>
<text x="10.3" y="285.9">F</text>
<text x="35" y="286.9">1</text>
<text x="85" y="286.9">2</text>
<text x="135" y="286.9">3</text>
<text x="185" y="286.9">4</text>
<text x="235" y="286.9">5</text>
<text x="285" y="286.9">6</text>
<text x="335" y="286.9">7</text>
<text x="385" y="286.9">8</text>
<text x="408.3" y="285.9">F</text>
</g>
<text font-size="1.8" fill="#0000c2" x="85" y="11.9">2</text>
<g font-size="1.7" fill="#0000c2">
<text x="15" y="17.6">All</text>
<text x="18.4" y="17.6">connector</text>
<text x="28.4" y="17.6">pin</text>
<text x="32.3" y="17.6">orders</text>
<text x="39.1" y="17.6">are</text>
<text x="43.1" y="17.6">PROJECT-DEFINED.</text>
<text x="61.4" y="17.6">Cable</text>
<text x="67.6" y="17.6">by</text>
<text x="70.7" y="17.6">signal</text>
<text x="77.3" y="17.6">names,</text>
<text x="84.8" y="17.6">not</text>
<text x="88.8" y="17.6">by</text>
<text x="91.9" y="17.6">assuming</text>
<text x="101.5" y="17.6">module</text>
<text x="109.1" y="17.6">pin</text>
<text x="113" y="17.6">order.</text>
<text x="15" y="260.6">JP1:</text>
<text x="20" y="260.6">remove</text>
<text x="27.5" y="260.6">external</text>
<text x="35.9" y="260.6">5V</text>
<text x="39.2" y="260.6">link</text>
<text x="43.6" y="260.6">for</text>
<text x="47.2" y="260.6">USB</text>
<text x="51.9" y="260.6">power.</text>
<text x="58.9" y="260.6">JP2/JP3:</text>
<text x="68.3" y="260.6">NO SHUNT</text>
<text x="78.9" y="260.6">until</text>
<text x="84.1" y="260.6">ToF</text>
<text x="88.3" y="260.6">VIN/pull-up</text>
<text x="100.6" y="260.6">voltage</text>
<text x="108.3" y="260.6">verified.</text>
<text x="15" y="267.6">K1</text>
<text x="18.5" y="267.6">and</text>
<text x="22.9" y="267.6">K2</text>
<text x="26.3" y="267.6">modules</text>
<text x="35" y="267.6">remain</text>
<text x="42.2" y="267.6">external.</text>
<text x="51.2" y="267.6">J8</text>
<text x="54.3" y="267.6">is</text>
<text x="57" y="267.6">24V</text>
<text x="61.5" y="267.6">DC relay</text>
<text x="70.5" y="267.6">COM/NO</text>
<text x="79.3" y="267.6">only.</text>
<text x="84.7" y="267.6">NO 110V,</text>
<text x="94.5" y="267.6">N</text>
<text x="96.9" y="267.6">or</text>
<text x="99.8" y="267.6">PE</text>
<text x="103.3" y="267.6">on</text>
<text x="106.6" y="267.6">this</text>
</g>
<g font-size="1.5" fill="#0000c2">
<text x="15" y="153.5">A1:</text>
<text x="18.6" y="153.5">2x22</text>
<text x="23.7" y="153.5">YD socket;</text>
<text x="33.7" y="153.5">V1.5</text>
<text x="38.3" y="153.5">pad</text>
<text x="42.4" y="153.5">audit</text>
<text x="47.6" y="153.5">and</text>
<text x="51.7" y="153.5">mechanical</text>
<text x="62.1" y="153.5">fit</text>
<text x="65" y="153.5">pending.</text>
<text x="73" y="153.5">GPIO1</text>
<text x="79" y="153.5">and</text>
<text x="83.1" y="153.5">PSRAM-reserved</text>
<text x="97.9" y="153.5">GPIO35/36/37</text>
<text x="15" y="274.5">Q2:</text>
<text x="18.8" y="274.5">verify</text>
<text x="24.3" y="274.5">E/B/C</text>
<text x="30.9" y="274.5">before</text>
<text x="37.2" y="274.5">assembly.</text>
<text x="46.4" y="274.5">D1</text>
<text x="49.6" y="274.5">band</text>
<text x="54.6" y="274.5">K</text>
<text x="56.8" y="274.5">to</text>
<text x="59.5" y="274.5">switched</text>
<text x="67.7" y="274.5">motor+.</text>
<text x="75.4" y="274.5">Existing</text>
<text x="82.9" y="274.5">D-50B</text>
<text x="89.6" y="274.5">24V/1A</text>
<text x="96.9" y="274.5">startup</text>
<text x="103.8" y="274.5">capacity</text>
<text x="111.7" y="274.5">unverified.</text>
</g>
<g font-size="1.4" fill="#006464">
<text x="32.5" y="28.7">DC</text>
<text x="35.5" y="28.7">input</text>
<text x="38.4" y="26.1">J1</text>
<text x="40.3" y="28.7">terminal</text>
<text x="76.8" y="28.7">removable</text>
<text x="85.4" y="28.7">external-5V</text>
<text x="88.7" y="26.1">JP1</text>
<text x="95.6" y="28.7">supply</text>
<text x="101.4" y="28.7">link</text>
<text x="132.4" y="28.7">K1</text>
<text x="135.4" y="28.7">external</text>
<text x="142.4" y="28.7">relay</text>
<text x="143.8" y="26.1">J6</text>
<text x="147.1" y="28.7">CONTROL only</text>
<text x="183.2" y="28.7">K2</text>
<text x="186.2" y="28.7">external</text>
<text x="193.2" y="28.7">relay</text>
<text x="194.6" y="26.1">J7</text>
<text x="197.9" y="28.7">CONTROL only</text>
<text x="233" y="28.7">K2</text>
<text x="236" y="28.7">external</text>
<text x="243.1" y="28.7">relay</text>
<text x="247.8" y="28.7">DC</text>
<text x="249.2" y="26.1">J8</text>
<text x="250.8" y="28.7">contact</text>
<text x="257.4" y="28.7">cable</text>
<text x="262.4" y="28.7">terminal</text>
<text x="289.8" y="28.7">24V</text>
<text x="293.6" y="28.7">motor</text>
<text x="298.7" y="26.1">J9</text>
<text x="298.9" y="28.7">cable</text>
<text x="304" y="28.7">terminal</text>
<text x="352.6" y="28.7">1N5408</text>
<text x="354.5" y="26.1">D1</text>
<text x="283.5" y="71.8">J3</text>
<text x="84.1" y="76.9">A1</text>
<text x="273.8" y="74.4">ToF1</text>
<text x="278.3" y="74.4">six-wire</text>
<text x="285.6" y="74.4">cable</text>
<text x="290.7" y="74.4">header</text>
<text x="338.9" y="75.7">JP2</text>
<text x="73.4" y="79.5">YD-ESP32-S3</text>
<text x="85.4" y="79.5">N16R8</text>
<text x="91.4" y="79.5">SOCKET</text>
<text x="200.5" y="82">LCD</text>
<text x="204.3" y="82">cable</text>
<text x="208.6" y="79.5">J2</text>
<text x="209.4" y="82">header</text>
<text x="215.5" y="82">1x16</text>
<text x="330.2" y="78.2">ToF1</text>
<text x="334.7" y="78.2">VIN</text>
<text x="338.1" y="78.2">selection</text>
<text x="345.9" y="78.2">jumper</text>
<text x="55.6" y="84.6">3V3</text>
<text x="55.6" y="87.1">3V3</text>
<text x="55.6" y="89.6">EN</text>
<text x="105.7" y="89.6">GPIO44/RX</text>
<text x="106" y="87.1">GPIO43/TX</text>
<text x="111.2" y="84.6">GND</text>
<text x="55.6" y="92.2">GPIO4</text>
<text x="55.6" y="94.7">GPIO5</text>
<text x="109.8" y="92.2">GPIO1</text>
<text x="109.8" y="94.7">GPIO2</text>
<text x="55.6" y="97.3">GPIO6</text>
<text x="55.6" y="99.8">GPIO7</text>
<text x="108.8" y="97.3">GPIO42</text>
<text x="108.8" y="99.8">GPIO41</text>
<text x="55.6" y="107.4">GPIO17</text>
<text x="55.6" y="102.3">GPIO15</text>
<text x="55.6" y="104.9">GPIO16</text>
<text x="108.8" y="107.4">GPIO38</text>
<text x="108.8" y="102.3">GPIO40</text>
<text x="108.8" y="104.9">GPIO39</text>
<text x="55.6" y="110">GPIO18</text>
<text x="55.6" y="112.5">GPIO8</text>
<text x="100.1" y="110">GPIO37/RESERVED</text>
<text x="100.1" y="112.5">GPIO36/RESERVED</text>
<text x="283.5" y="113.8">J4</text>
<text x="55.6" y="115">GPIO3</text>
<text x="55.6" y="117.6">GPIO46</text>
<text x="100.1" y="115">GPIO35/RESERVED</text>
<text x="109.8" y="117.6">GPIO0</text>
<text x="273.3" y="116.3">ToF2</text>
<text x="277.8" y="116.3">four-wire</text>
<text x="286.1" y="116.3">cable</text>
<text x="291.1" y="116.3">header</text>
<text x="330.2" y="117.6">ToF2</text>
<text x="334.7" y="117.6">VIN</text>
<text x="338.1" y="117.6">selection</text>
<text x="338.9" y="115">JP3</text>
<text x="345.9" y="117.6">jumper</text>
<text x="55.6" y="120.1">GPIO9</text>
<text x="55.6" y="122.7">GPIO10</text>
<text x="55.6" y="125.2">GPIO11</text>
<text x="104.7" y="122.7">GPIO48/RGB</text>
<text x="108.8" y="120.1">GPIO45</text>
<text x="108.8" y="125.2">GPIO47</text>
<text x="55.6" y="127.7">GPIO12</text>
<text x="55.6" y="130.3">GPIO13</text>
<text x="101.6" y="130.3">GPIO20/USB_D+</text>
<text x="108.8" y="127.7">GPIO21</text>
<text x="55.6" y="132.8">GPIO14</text>
<text x="55.6" y="135.4">5V</text>
<text x="55.6" y="137.9">GND</text>
<text x="101.6" y="132.8">GPIO19/USB_D-</text>
<text x="111.2" y="135.4">GND</text>
<text x="111.2" y="137.9">GND</text>
<text x="264.4" y="154.4">J5</text>
<text x="318.9" y="155.7">R4</text>
<text x="363.4" y="155.7">R5</text>
<text x="252.4" y="156.9">HC-SR04</text>
<text x="260.6" y="156.9">four-wire</text>
<text x="268.8" y="156.9">cable</text>
<text x="273.9" y="156.9">header</text>
<text x="318.6" y="158.2">10k</text>
<text x="363" y="158.2">20k</text>
<text x="80.6" y="183.6">NPN</text>
<text x="84.7" y="183.6">E/B/C</text>
<text x="89" y="181.1">Q2</text>
<text x="90.7" y="183.6">VERIFY PART</text>
<text x="37.6" y="188.7">1.5k</text>
<text x="38.3" y="186.1">R1</text>
<text x="148.1" y="188.7">4.7k</text>
<text x="148.8" y="186.1">R3</text>
<text x="89.1" y="220.4">R2</text>
<text x="264.3" y="220.4">H1</text>
<text x="303.7" y="220.4">H2</text>
<text x="344.3" y="220.4">H3</text>
<text x="88.7" y="223">47k</text>
<text x="254" y="223">M2.5</text>
<text x="258.6" y="223">clearance</text>
<text x="266.9" y="223">-</text>
<text x="269.1" y="223">verify</text>
<text x="274.2" y="223">case</text>
<text x="293.4" y="223">M2.5</text>
<text x="297.9" y="223">clearance</text>
<text x="306.2" y="223">-</text>
<text x="308.5" y="223">verify</text>
<text x="313.6" y="223">case</text>
<text x="334" y="223">M2.5</text>
<text x="338.6" y="223">clearance</text>
<text x="346.9" y="223">-</text>
<text x="349.1" y="223">verify</text>
<text x="354.2" y="223">case</text>
</g>
<g font-size="1.4" fill="#a90000">
<text x="50.3" y="83.6">J1.1</text>
<text x="116.4" y="83.6">J2.1</text>
<text x="50.3" y="86.1">J1.2</text>
<text x="50.3" y="88.6">J1.3</text>
<text x="116.4" y="86.1">J2.2</text>
<text x="116.4" y="88.6">J2.3</text>
<text x="50.3" y="91.2">J1.4</text>
<text x="50.3" y="93.7">J1.5</text>
<text x="116.4" y="91.2">J2.4</text>
<text x="116.4" y="93.7">J2.5</text>
<text x="50.3" y="96.3">J1.6</text>
<text x="50.3" y="98.8">J1.7</text>
<text x="50.3" y="101.3">J1.8</text>
<text x="116.4" y="96.3">J2.6</text>
<text x="116.4" y="98.8">J2.7</text>
<text x="116.4" y="101.3">J2.8</text>
<text x="49.9" y="106.4">J1.10</text>
<text x="50.3" y="103.9">J1.9</text>
<text x="115.9" y="106.4">J2.10</text>
<text x="116.4" y="103.9">J2.9</text>
<text x="49.9" y="109">J1.11</text>
<text x="49.9" y="111.5">J1.12</text>
<text x="115.9" y="109">J2.11</text>
<text x="115.9" y="111.5">J2.12</text>
<text x="49.9" y="114">J1.13</text>
<text x="49.9" y="116.6">J1.14</text>
<text x="49.9" y="119.1">J1.15</text>
<text x="115.9" y="114">J2.13</text>
<text x="115.9" y="116.6">J2.14</text>
<text x="115.9" y="119.1">J2.15</text>
<text x="49.9" y="121.7">J1.16</text>
<text x="49.9" y="124.2">J1.17</text>
<text x="115.9" y="121.7">J2.16</text>
<text x="115.9" y="124.2">J2.17</text>
<text x="49.9" y="126.7">J1.18</text>
<text x="49.9" y="129.3">J1.19</text>
<text x="49.9" y="131.8">J1.20</text>
<text x="115.9" y="126.7">J2.18</text>
<text x="115.9" y="129.3">J2.19</text>
<text x="115.9" y="131.8">J2.20</text>
<text x="49.9" y="134.4">J1.21</text>
<text x="49.9" y="136.9">J1.22</text>
<text x="115.9" y="134.4">J2.21</text>
<text x="115.9" y="136.9">J2.22</text>
</g>
<g font-size="1.4" fill="#840000">
<text x="79.1" y="84.5">ANTENNA /</text>
<text x="88.5" y="84.5">TOP</text>
<text x="78.2" y="139.1">USB-C</text>
<text x="84.4" y="139.1">/</text>
<text x="86.4" y="139.1">BOTTOM</text>
</g>
<g font-size="1.3" fill="#840000">
<text x="20.6" y="33.8">+5V_IN</text>
<text x="71.4" y="35">+5V_IN</text>
<text x="126" y="33.8">+5V_IN</text>
<text x="175.6" y="33.8">+5V_ESP</text>
<text x="232.6" y="35">+24V</text>
<text x="276.9" y="35">MOTOR_SW24</text>
<text x="21.8" y="38.8">+24V</text>
<text x="22.6" y="36.3">GND</text>
<text x="70.2" y="37.6">+5V_ESP</text>
<text x="125.3" y="38.8">K1_IN_H</text>
<text x="128" y="36.3">GND</text>
<text x="176.4" y="38.8">K2_IN_L</text>
<text x="178.8" y="36.3">GND</text>
<text x="227.4" y="37.6">MOTOR_SW24</text>
<text x="283" y="37.6">GND</text>
<text x="330.3" y="36.3">MOTOR_SW24</text>
<text x="371.9" y="36.3">GND</text>
<text x="264.4" y="79.5">TOF1_VIN</text>
<text x="267.7" y="82">GND</text>
<text x="323.9" y="83.3">3V3</text>
<text x="38.1" y="87.1">3V3</text>
<text x="38.1" y="84.6">3V3</text>
<text x="129.3" y="84.6">GND</text>
<text x="189.6" y="89.6">+5V_ESP</text>
<text x="192.8" y="87.1">GND</text>
<text x="264" y="87.1">TOF1_SDA</text>
<text x="264.1" y="84.6">TOF1_SCL</text>
<text x="320.3" y="85.8">TOF1_VIN</text>
<text x="320.4" y="88.4">+5V_ESP</text>
<text x="35" y="92.2">LCD_RST</text>
<text x="35.2" y="94.7">HC_TRIG</text>
<text x="129.3" y="94.7">GPIO2_K2_DRIVE</text>
<text x="189.9" y="92.2">LCD_RST</text>
<text x="190.6" y="94.7">LCD_CS</text>
<text x="262.3" y="92.2">TOF1_XSHUT</text>
<text x="31.7" y="97.3">HC_ECHO_DIV</text>
<text x="35.2" y="99.8">K1_IN_H</text>
<text x="129.3" y="99.8">LCD_RD</text>
<text x="190.4" y="99.8">LCD_WR</text>
<text x="190.6" y="97.3">LCD_RS</text>
<text x="35.6" y="107.4">LCD_D4</text>
<text x="35.6" y="104.9">LCD_D3</text>
<text x="35.6" y="102.3">LCD_D2</text>
<text x="129.3" y="107.4">LCD_CS</text>
<text x="129.3" y="104.9">LCD_RS</text>
<text x="129.3" y="102.3">LCD_WR</text>
<text x="190.5" y="102.3">LCD_RD</text>
<text x="190.6" y="107.4">LCD_D1</text>
<text x="190.6" y="104.9">LCD_D0</text>
<text x="34.1" y="112.5">TOF1_SDA</text>
<text x="35.6" y="110">LCD_D5</text>
<text x="190.6" y="110">LCD_D2</text>
<text x="190.6" y="112.5">LCD_D3</text>
<text x="190.6" y="117.6">LCD_D5</text>
<text x="190.6" y="115">LCD_D4</text>
<text x="32.4" y="122.7">TOF1_XSHUT</text>
<text x="34.1" y="125.2">TOF2_SDA</text>
<text x="34.2" y="120.1">TOF1_SCL</text>
<text x="129.3" y="125.2">LCD_D7</text>
<text x="190.6" y="120.1">LCD_D6</text>
<text x="190.6" y="122.7">LCD_D7</text>
<text x="264.4" y="121.4">TOF2_VIN</text>
<text x="267.7" y="123.9">GND</text>
<text x="320.3" y="125.2">TOF2_VIN</text>
<text x="323.9" y="122.7">3V3</text>
<text x="34.2" y="127.7">TOF2_SCL</text>
<text x="35.6" y="130.3">LCD_D0</text>
<text x="129.3" y="127.7">LCD_D6</text>
<text x="264" y="129">TOF2_SDA</text>
<text x="264.1" y="126.5">TOF2_SCL</text>
<text x="320.4" y="127.7">+5V_ESP</text>
<text x="34.6" y="135.4">+5V_ESP</text>
<text x="35.6" y="132.8">LCD_D1</text>
<text x="37.9" y="137.9">GND</text>
<text x="129.3" y="137.9">GND</text>
<text x="129.3" y="135.4">GND</text>
<text x="243" y="167.1">HC_ECHO_5V</text>
<text x="245.4" y="162">+5V_ESP</text>
<text x="246" y="164.6">HC_TRIG</text>
<text x="295.1" y="165.8">HC_ECHO_5V</text>
<text x="336.3" y="165.8">HC_ECHO_DIV</text>
<text x="380.7" y="165.8">GND</text>
<text x="248.7" y="169.7">GND</text>
<text x="96.3" y="181.1">K2_IN_L</text>
<text x="11.9" y="196.3">GPIO2_K2_DRIVE</text>
<text x="55.6" y="196.3">Q2_BASE</text>
<text x="67.8" y="196.3">Q2_BASE</text>
<text x="128.5" y="196.3">+5V_IN</text>
<text x="166.1" y="196.3">K2_IN_L</text>
<text x="96.3" y="211.6">GND</text>
<text x="67.8" y="230.6">Q2_BASE</text>
<text x="106.4" y="230.6">GND</text>
</g>
<g font-size="1.3" fill="#a90000">
<text x="36.3" y="32.8">1</text>
<text x="36.3" y="35.3">2</text>
<text x="87.1" y="34">1</text>
<text x="141.7" y="32.8">1</text>
<text x="141.7" y="35.3">2</text>
<text x="192.5" y="32.8">1</text>
<text x="192.5" y="35.3">2</text>
<text x="247.1" y="34">1</text>
<text x="296.6" y="34">1</text>
<text x="350.6" y="35.3">K</text>
<text x="360.2" y="35.3">A</text>
<text x="36.3" y="37.8">3</text>
<text x="87.1" y="36.6">2</text>
<text x="141.7" y="37.8">3</text>
<text x="192.5" y="37.8">3</text>
<text x="247.1" y="36.6">2</text>
<text x="296.6" y="36.6">2</text>
<text x="281.4" y="78.5">1</text>
<text x="281.4" y="81">2</text>
<text x="281.4" y="83.6">3</text>
<text x="337.3" y="82.3">1</text>
<text x="206.4" y="86.1">1</text>
<text x="206.4" y="88.6">2</text>
<text x="281.4" y="86.1">4</text>
<text x="281.4" y="88.6">5</text>
<text x="337.3" y="84.8">2</text>
<text x="337.3" y="87.4">3</text>
<text x="206.4" y="91.2">3</text>
<text x="206.4" y="93.7">4</text>
<text x="281.4" y="91.2">6</text>
<text x="206.4" y="96.3">5</text>
<text x="206.4" y="98.8">6</text>
<text x="206.4" y="101.3">7</text>
<text x="206.4" y="103.9">8</text>
<text x="206.4" y="106.4">9</text>
<text x="206" y="109">10</text>
<text x="206" y="111.5">11</text>
<text x="206" y="114">12</text>
<text x="206" y="116.6">13</text>
<text x="206" y="119.1">14</text>
<text x="206" y="121.7">15</text>
<text x="206" y="124.2">16</text>
<text x="281.4" y="120.4">1</text>
<text x="281.4" y="122.9">2</text>
<text x="281.4" y="125.5">3</text>
<text x="337.3" y="121.7">1</text>
<text x="337.3" y="124.2">2</text>
<text x="281.4" y="128">4</text>
<text x="337.3" y="126.7">3</text>
<text x="262.3" y="161">1</text>
<text x="262.3" y="163.6">2</text>
<text x="262.3" y="166.1">3</text>
<text x="313.8" y="164.8">1</text>
<text x="325.2" y="164.8">2</text>
<text x="358.2" y="164.8">1</text>
<text x="369.6" y="164.8">2</text>
<text x="262.3" y="168.7">4</text>
<text x="95" y="189.2" transform="rotate(-90 95 189.2)">C</text>
<text x="33.1" y="195.3">1</text>
<text x="44.5" y="195.3">2</text>
<text x="85.1" y="195.3">B</text>
<text x="143.6" y="195.3">1</text>
<text x="155" y="195.3">2</text>
<text x="95" y="203.1" transform="rotate(-90 95 203.1)">E</text>
<text x="83.9" y="229.6">1</text>
<text x="95.3" y="229.6">2</text>
</g>
<g font-size="1.3" fill="#006464">
<text x="40.4" y="33.7">+5V</text>
<text x="91.2" y="35">+5V_IN</text>
<text x="145.8" y="33.7">DC+</text>
<text x="196.6" y="33.7">VCC</text>
<text x="251.2" y="35">TO_K2_COM</text>
<text x="300.7" y="35">MOTOR+</text>
<text x="40.4" y="36.2">COM</text>
<text x="40.4" y="38.8">+24V</text>
<text x="91.2" y="37.5">+5V_ESP</text>
<text x="145.8" y="36.2">DC-</text>
<text x="145.8" y="38.8">IN_H</text>
<text x="196.6" y="36.2">GND</text>
<text x="196.6" y="38.8">IN_LOW</text>
<text x="251.2" y="37.5">FROM_K2_NO</text>
<text x="300.7" y="37.5">MOTOR-</text>
<text x="355.3" y="36.2">KA</text>
<text x="285.5" y="79.4">VIN</text>
<text x="285.5" y="82">GND</text>
<text x="341.4" y="83.2">3V3</text>
<text x="210.6" y="87">GND</text>
<text x="210.6" y="89.6">+5V_ESP</text>
<text x="285.5" y="84.5">SCL</text>
<text x="285.5" y="87">SDA</text>
<text x="285.5" y="89.6">GPIO1_NC</text>
<text x="341.4" y="85.8">TOF1_VIN</text>
<text x="341.4" y="88.3">+5V_ESP</text>
<text x="210.6" y="92.1">LCD_RST</text>
<text x="210.6" y="94.7">LCD_CS</text>
<text x="285.5" y="92.1">XSHUT</text>
<text x="210.6" y="97.2">LCD_RS</text>
<text x="210.6" y="99.7">LCD_WR</text>
<text x="210.6" y="102.3">LCD_RD</text>
<text x="210.6" y="104.8">LCD_D0</text>
<text x="210.6" y="107.4">LCD_D1</text>
<text x="210.6" y="109.9">LCD_D2</text>
<text x="210.6" y="112.4">LCD_D3</text>
<text x="210.6" y="115">LCD_D4</text>
<text x="210.6" y="117.5">LCD_D5</text>
<text x="210.6" y="120.1">LCD_D6</text>
<text x="210.6" y="122.6">LCD_D7</text>
<text x="210.6" y="125.1">NC</text>
<text x="285.5" y="121.3">VIN</text>
<text x="285.5" y="123.9">GND</text>
<text x="341.4" y="122.6">3V3</text>
<text x="341.4" y="125.1">TOF2_VIN</text>
<text x="285.5" y="126.4">SCL</text>
<text x="285.5" y="128.9">SDA</text>
<text x="341.4" y="127.7">+5V_ESP</text>
<text x="266.4" y="162">VCC</text>
<text x="266.4" y="164.5">TRIG</text>
<text x="266.4" y="167">ECHO</text>
<text x="317.2" y="165.8">1</text>
<text x="321.7" y="165.8">2</text>
<text x="361.7" y="165.8">1</text>
<text x="366.1" y="165.8">2</text>
<text x="266.4" y="169.6">GND</text>
<text x="95.9" y="191.4" transform="rotate(-90 95.9 191.4)">C</text>
<text x="36.6" y="196.3">1</text>
<text x="41" y="196.3">2</text>
<text x="89.9" y="196.3">B</text>
<text x="147.1" y="196.3">1</text>
<text x="151.5" y="196.3">2</text>
<text x="95.9" y="200.9" transform="rotate(-90 95.9 200.9)">E</text>
<text x="87.4" y="230.5">1</text>
<text x="91.8" y="230.5">2</text>
</g>
</svg>
